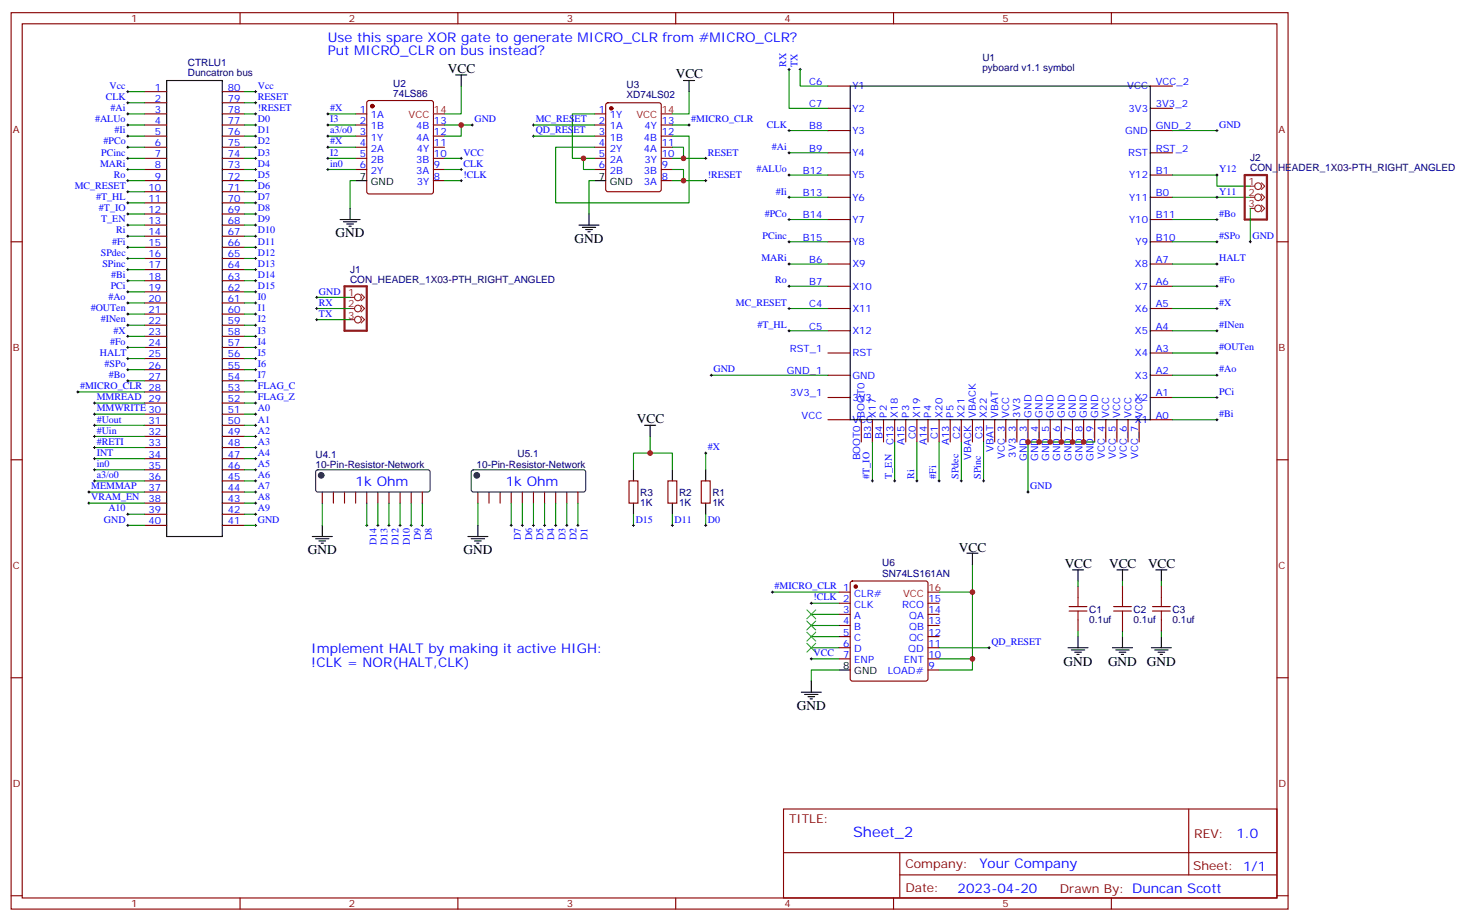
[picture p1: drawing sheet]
<svg xmlns="http://www.w3.org/2000/svg" width="468mm" height="292mm" viewBox="0 0 468 292" stroke-linecap="round" stroke-linejoin="round" font-family="sans-serif">
<g fill="none" stroke="#870000" stroke-width=".35">
<path d="M3.5 4h405.4v284.4h-405.4zM7.1 7.5h398.2v277.3h-398.2zM76.2 4v3.5M145.3 4v3.5M214.5 4v3.5M283.6 4v3.5M352.8 4v3.5M45.9 36.1h7M45.9 39.7h7M45.9 29.1h7M45.9 32.6h7M70.6 36.1h7"/>
<path d="M70.6 39.7h7M70.6 29.1h7M70.6 32.6h7M112.9 36.1h3.5M112.9 39.7h3.5M116.7 32.1l.4-.2h19.8l.5 .2 .2 .5v28.2l-.3 .5-.4 .2h-19.8l-.5-.2-.2-.5v-28.2zM137.6 39.7h3.5M188.7 36.1h3.6M188.7 39.7h3.6M192.5 32.8l.5-.2h16.2l.6 .4 .1 27.1-.5 .7h-16.4l-.7-.4v-27.1zM209.9 39.7h3.5M262.8 27.3h7.1"/>
<path d="M262.8 34.4h7.1M365.1 27.3h7.1M365.1 34.4h7.1M45.9 43.2h7M45.9 46.7h7M45.9 50.2h7M45.9 53.8h7M45.9 57.3h7M70.6 43.2h7M70.6 46.7h7M70.6 50.2h7M70.6 53.8h7"/>
<path d="M70.6 57.3h7M112.9 43.2h3.5M112.9 46.7h3.5M112.9 50.2h3.5M112.9 53.8h3.5M137.6 43.2h3.5M137.6 46.7h3.5M137.6 50.2h3.5M137.6 53.8h3.5M137.6 57.3h3.5M188.7 43.2h3.6M188.7 46.7h3.6"/>
<path d="M188.7 50.2h3.6M188.7 53.8h3.6M209.9 43.2h3.5M209.9 46.7h3.5M209.9 50.2h3.5M209.9 53.8h3.5M209.9 57.3h3.5M262.8 41.4h7.1M262.8 48.5h7.1M262.8 55.5h7.1M365.1 41.4h7.1M365.1 48.5h7.1"/>
<path d="M365.1 55.5h7.1M3.5 76.7h3.6M45.9 60.8h7M45.9 64.3h7M45.9 67.9h7M45.9 71.4h7M45.9 74.9h7M45.9 78.5h7M70.6 60.8h7M70.6 64.3h7M70.6 67.9h7M70.6 71.4h7"/>
<path d="M70.6 74.9h7M70.6 78.5h7M262.8 76.7h7.1M262.8 62.6h7.1M262.8 69.6h7.1M365.1 76.7h7.1M365.1 62.6h7.1M365.1 69.6h7.1M405.3 76.7h3.6M45.9 82h7M45.9 85.5h7M45.9 89h7"/>
<path d="M45.9 92.6h7M45.9 96.1h7M45.9 99.6h7M70.6 82h7M70.6 85.5h7M70.6 89h7M70.6 92.6h7M70.6 96.1h7M70.6 99.6h7M262.8 83.7h7.1M262.8 90.8h7.1M262.8 97.9h7.1"/>
<path d="M365.1 83.7h7.1M365.1 90.8h7.1M365.1 97.9h7.1M45.9 103.2h7M45.9 106.7h7M45.9 110.2h7M45.9 113.7h7M45.9 117.3h7M70.6 103.2h7M70.6 106.7h7M70.6 110.2h7M70.6 113.7h7"/>
<path d="M70.6 117.3h7M262.8 104.9h7.1M262.8 112h7.1M262.8 119h7.1M365.1 104.9h7.1M365.1 112h7.1M365.1 119h7.1M45.9 120.8h7M45.9 124.3h7M45.9 127.8h7M45.9 131.4h7M45.9 134.9h7"/>
<path d="M45.9 138.4h7M70.6 120.8h7M70.6 124.3h7M70.6 127.8h7M70.6 131.4h7M70.6 134.9h7M70.6 138.4h7M262.8 126.1h7.1M262.8 133.1h7.1M273.4 133.1v7.1M276.9 133.1v7.1M280.5 133.1v7.1"/>
<path d="M284 133.1v7.1M287.5 133.1v7.1M291 133.1v7.1M294.6 133.1v7.1M298.1 133.1v7.1M301.6 133.1v7.1M305.2 133.1v7.1M308.7 133.1v7.1M312.2 133.1v7.1M315.7 133.1v7.1M319.3 133.1v7.1M322.8 133.1v7.1"/>
<path d="M326.3 133.1v7.1M329.8 133.1v7.1M333.4 133.1v7.1M336.9 133.1v7.1M340.4 133.1v7.1M344 133.1v7.1M347.5 133.1v7.1M351 133.1v7.1M354.5 133.1v7.1M358.1 133.1v7.1M361.6 133.1v7.1M365.1 126.1h7.1"/>
<path d="M365.1 133.1h7.1M3.5 145.8h3.6M45.9 142h7M45.9 145.5h7M45.9 149h7M45.9 152.5h7M45.9 156.1h7M45.9 159.6h7M70.6 142h7M70.6 145.5h7M70.6 149h7M70.6 152.5h7"/>
<path d="M70.6 156.1h7M70.6 159.6h7M102.3 156.1v3.5M105.8 156.1v3.5M109.4 156.1v3.5M112.9 156.1v3.5M116.4 156.1v3.5M119.9 156.1v3.5M123.5 156.1v3.5M127 156.1v3.5M130.5 156.1v3.5M134.1 156.1v3.5"/>
<path d="M151.7 156.1v3.5M155.2 156.1v3.5M158.7 156.1v3.5M162.3 156.1v3.5M165.8 156.1v3.5M169.3 156.1v3.5M172.9 156.1v3.5M176.4 156.1v3.5M179.9 156.1v3.5M183.4 156.1v3.5M199.7 152.5h2.8v7.1h-2.8zM212 152.5h2.8v7.1h-2.8z"/>
<path d="M222.6 152.5h2.8v7.1h-2.8zM405.3 145.8h3.6M45.9 163.1h7M45.9 166.7h7M70.6 163.1h7M70.6 166.7h7M266.3 191.3h3.6M266.3 194.9h3.6M266.3 198.4h3.6M266.3 187.8h3.6M270.1 184.5l.5-.2h23.3l.5 .2 .2 .5v30.3l-.3 .5-.4 .2h-23.3l-.5-.2-.2-.5v-30.3zM294.6 191.3h3.5"/>
<path d="M294.6 194.9h3.5M294.6 198.4h3.5M342.2 186.1v3.5M342.2 196.6v3.6M356.3 186.1v3.5M356.3 196.6v3.6M368.7 186.1v3.5M368.7 196.6v3.6M3.5 215h3.6M266.3 201.9h3.6M266.3 205.5h3.6M266.3 209h3.6"/>
<path d="M294.6 201.9h3.5M294.6 205.5h3.5M294.6 209h3.5M294.6 212.5h3.5M405.3 215h3.6M248.7 256.6h156.6v28.2h-156.6zM377.3 256.6v20.9M248.7 270.5h156.5M285.6 277.5h119.6M285.6 270.5v14.1M3.5 284.1h3.6M76.2 284.8v3.6"/>
<path d="M145.3 284.8v3.6M214.5 284.8v3.6M283.6 284.8v3.6M352.8 284.8v3.6M405.3 284.1h3.6"/>
</g>
<g fill="none" stroke="#000" stroke-width=".35">
<path d="M52.9 25.5h17.7v144.7h-17.7zM144.6 23.8h3.6M146.4 23.8v3.5M217 25.5h3.5M218.7 25.5v3.6M269.9 27.3h95.2v105.8h-95.2zM112.9 57.3h3.5M188.7 57.3h3.6M107.9 69.6h6.4M109 70.3h4.2M110.1 71h2.1M110.8 71.8h.7"/>
<path d="M111.1 66.1v3.5M183.8 71.4h6.3M184.9 72.1h4.2M185.9 72.8h2.1M186.6 73.5h.7M187 67.9v3.5M204.6 134.9h3.5M206.4 134.9v3.5M201.1 149v3.5M201.1 159.6v3.5M213.4 149v3.5M213.4 159.6v3.5"/>
<path d="M224 149v3.5M224 159.6v3.5M99.1 170.2h6.4M100.2 170.9h4.2M101.2 171.6h2.2M102 172.3h.7M102.3 166.7v3.5M148.5 170.2h6.4M149.6 170.9h4.2M150.6 171.6h2.2M151.3 172.3h.7M151.7 166.7v3.5"/>
<path d="M306.9 175.5h3.5M308.7 175.5v3.5M340.4 180.8h3.6M342.2 180.8v3.5M354.5 180.8h3.6M356.3 180.8v3.5M366.9 180.8h3.5M368.7 180.8v3.5M254.4 219.6h6.3M257.5 216v3.6M266.3 212.5h3.6M339 205.5h6.4"/>
<path d="M340.1 206.2h4.2M341.1 206.9h2.2M341.8 207.6h.7M342.2 201.9v3.6M353.1 205.5h6.4M354.2 206.2h4.2M355.2 206.9h2.2M356 207.6h.7M356.3 201.9v3.6M365.5 205.5h6.3M366.5 206.2h4.3M367.6 206.9h2.1"/>
<path d="M368.3 207.6h.7M368.7 201.9v3.6M255.4 220.3h4.2M256.5 221h2.1M257.2 221.7h.7"/>
</g>
<g fill="none" stroke="#008700" stroke-width=".35">
<path d="M40.6 29.1h5.3M40.6 32.6h5.3M40.6 36.1h5.3M40.6 39.7h5.3M77.6 29.1h3.5M77.6 32.6h3.5M77.6 36.1h3.5M77.6 39.7h3.5M104.1 36.1h8.8M104.1 39.7h8.8M141.1 39.7h5.3M146.4 27.3v8.8h-5.3"/>
<path d="M149.9 39.7h-3.5v3.5h-5.3M169.3 39.7h19.4M188.7 36.1h-7v14.1h7M213.4 39.7h5.3M218.7 29.1v7h-5.3M250.5 22v12.4h12.3M254 22v5.3h8.8M40.6 43.2h5.3M40.6 46.7h5.3M40.6 50.2h5.3M40.6 53.8h5.3M40.6 57.3h5.3"/>
<path d="M77.6 43.2h3.5M77.6 46.7h3.5M77.6 50.2h3.5M77.6 53.8h3.5M77.6 57.3h3.5M104.1 43.2h8.8M104.1 46.7h8.8M104.1 50.2h8.8M104.1 53.8h8.8M112.9 57.3h-1.8v8.8M141.1 50.2h5.3M141.1 53.8h5.3"/>
<path d="M141.1 57.3h5.3M169.3 43.2h19.4M185.2 50.2v3.6h3.5M188.7 57.3h-1.7v10.6M213.4 43.2h5.3v21.1h-42.3v-17.6h12.3M213.4 46.7h3.6v3.5h-3.6M213.4 53.8h3.6v3.5h-3.6M217 50.2h7M217 57.3h7M250.5 41.4h12.3M250.5 48.5h12.3M250.5 55.5h12.3"/>
<path d="M372.2 55.5h14.1v3.6h10.6M372.2 41.4h14.1M40.6 60.8h5.3M40.6 64.3h5.3M40.6 67.9h5.3M40.6 71.4h5.3M40.6 74.9h5.3M40.6 78.5h5.3M77.6 60.8h3.5M77.6 64.3h3.5M77.6 67.9h3.5M77.6 71.4h3.5"/>
<path d="M77.6 74.9h3.5M77.6 78.5h3.5M250.5 62.6h12.3M250.5 69.6h12.3M250.5 76.7h12.3M372.2 62.6h24.7M372.2 69.6h14.1M372.2 76.7h14.1M396.9 66.1v10.6M40.6 82h5.3M40.6 85.5h5.3M40.6 89h5.3"/>
<path d="M40.6 92.6h5.3M40.6 96.1h5.3M40.6 99.6h5.3M77.6 82h3.5M77.6 85.5h3.5M77.6 89h3.5M77.6 92.6h3.5M77.6 96.1h3.5M77.6 99.6h3.5M100.5 94.3h10.6M100.5 97.9h10.6M250.5 97.9h12.3"/>
<path d="M250.5 83.7h12.3M250.5 90.8h12.3M372.2 97.9h14.1M372.2 83.7h14.1M372.2 90.8h14.1M40.6 103.2h5.3M40.6 106.7h5.3M40.6 110.2h5.3M40.6 113.7h5.3M40.6 117.3h5.3M77.6 103.2h3.5M77.6 106.7h3.5"/>
<path d="M77.6 110.2h3.5M77.6 113.7h3.5M77.6 117.3h3.5M100.5 101.4h10.6M225.8 119h37M250.5 104.9h12.3M372.2 119h14.1M372.2 104.9h14.1M372.2 112h14.1M24.7 124.3h21.2M30 127.8h15.9M30 131.4h15.9"/>
<path d="M30 134.9h15.9M30 138.4h15.9M40.6 120.8h5.3M77.6 120.8h3.5M77.6 124.3h3.5M77.6 127.8h3.5M77.6 131.4h3.5M77.6 134.9h3.5M77.6 138.4h3.5M206.4 138.4v5.3M372.2 133.1h14.1M372.2 126.1h14.1"/>
<path d="M28.2 156.1h17.7M28.2 159.6h17.7M30 142h15.9M30 145.5h15.9M30 149h15.9M30 152.5h15.9M77.6 142h3.5M77.6 145.5h3.5M77.6 149h3.5M77.6 152.5h3.5M77.6 156.1h3.5M77.6 159.6h3.5"/>
<path d="M102.3 159.6v7.1M116.4 159.6v7.1M119.9 159.6v7.1M123.5 159.6v7.1M127 159.6v7.1M130.5 159.6v7.1M134.1 159.6v7.1M151.7 159.6v7.1M162.3 159.6v7.1M165.8 159.6v7.1M169.3 159.6v7.1M172.9 159.6v7.1"/>
<path d="M176.4 159.6v7.1M179.9 159.6v7.1M183.4 159.6v7.1M201.1 149v-5.3h12.3v5.3M224 143.7v5.3M276.9 140.2v12.3M284 140.2v12.3M291 140.2v12.3M298.1 140.2v12.3M305.2 140.2v12.3M312.2 140.2v12.3M347.5 140.2h-21.2v15.9"/>
<path d="M40.6 163.1h5.3M40.6 166.7h5.3M77.6 163.1h3.5M77.6 166.7h3.5M201.1 163.1v3.6M213.4 163.1v3.6M224 163.1v3.6M308.7 179v30M245.2 187.8h21.1M257.5 191.3h8.8M257.5 194.9h8.8M257.5 198.4h8.8"/>
<path d="M298.1 187.8h10.6M342.2 184.3v1.8M356.3 184.3v1.8M368.7 184.3v1.8M257.5 201.9h8.8M257.5 205.5h8.8M257.5 209h8.8M266.3 212.5h-8.8v3.5M298.1 209h10.6v3.5h-10.6M298.1 205.5h15.9M342.2 200.2v1.7M356.3 200.2v1.7"/>
<path d="M368.7 200.2v1.7"/>
</g>
<g fill="none" stroke="#000" stroke-width=".32">
<path d="M40.2 29.1h.7M40.2 32.6h.7M40.2 36.1h.7M40.2 39.7h.7M40.6 28.7v.7M40.6 32.2v.7M40.6 35.8v.7M40.6 39.3v.7M80.8 29.1h.7M80.8 32.6h.7M80.8 36.1h.7M80.8 39.7h.7"/>
<path d="M81.1 28.7v.7M81.1 32.2v.7M81.1 35.8v.7M81.1 39.3v.7M103.7 36.1h.7M103.7 39.7h.7M104.1 35.8v.7M104.1 39.3v.7M149.6 39.7h.7M149.9 39.3v.7M169 39.7h.7M169.3 39.3v.7"/>
<path d="M218.4 39.7h.7M218.7 39.3v.7M250.1 22h.7M250.5 21.7v.7M253.6 22h.8M254 21.7v.7M40.2 43.2h.7M40.2 46.7h.7M40.2 50.2h.7M40.2 53.8h.7M40.2 57.3h.7M40.6 42.8v.7"/>
<path d="M40.6 46.4v.7M40.6 49.9v.7M40.6 53.4v.7M40.6 56.9v.7M80.8 43.2h.7M80.8 46.7h.7M80.8 50.2h.7M80.8 53.8h.7M80.8 57.3h.7M81.1 42.8v.7M81.1 46.4v.7M81.1 49.9v.7"/>
<path d="M81.1 53.4v.7M81.1 56.9v.7M103.7 43.2h.7M103.7 46.7h.7M103.7 50.2h.7M103.7 53.8h.7M104.1 42.8v.7M104.1 46.4v.7M104.1 49.9v.7M104.1 53.4v.7M146 50.2h.8M146 53.8h.8"/>
<path d="M146 57.3h.8M146.4 49.9v.7M146.4 53.4v.7M146.4 56.9v.7M169 43.2h.7M169.3 42.8v.7M223.7 50.2h.7M223.7 57.3h.7M224 49.9v.7M224 56.9v.7M250.1 41.4h.7M250.1 48.5h.7"/>
<path d="M250.1 55.5h.7M250.5 41.1v.7M250.5 48.1v.7M250.5 55.2v.7M385.9 41.4h.7M385.9 55.5h.7M386.3 41.1v.7M386.3 55.2v.7M40.2 60.8h.7M40.2 64.3h.7M40.2 67.9h.7M40.2 71.4h.7"/>
<path d="M40.2 74.9h.7M40.2 78.5h.7M40.6 60.5v.7M40.6 64v.7M40.6 67.5v.7M40.6 71v.8M40.6 74.6v.7M40.6 78.1v.7M80.8 60.8h.7M80.8 64.3h.7M80.8 67.9h.7M80.8 71.4h.7"/>
<path d="M80.8 74.9h.7M80.8 78.5h.7M81.1 60.5v.7M81.1 64v.7M81.1 67.5v.7M81.1 71v.8M81.1 74.6v.7M81.1 78.1v.7M250.1 62.6h.7M250.1 69.6h.7M250.1 76.7h.7M250.5 62.2v.7"/>
<path d="M250.5 69.3v.7M250.5 76.3v.7M385.9 62.6h.7M385.9 69.6h.7M385.9 76.7h.7M386.3 62.2v.7M386.3 69.3v.7M386.3 76.3v.7M396.5 76.7h.7M396.9 76.3v.7M40.2 82h.7M40.2 85.5h.7"/>
<path d="M40.2 89h.7M40.2 92.6h.7M40.2 96.1h.7M40.2 99.6h.7M40.6 81.6v.7M40.6 85.2v.7M40.6 88.7v.7M40.6 92.2v.7M40.6 95.7v.7M40.6 99.3v.7M80.8 82h.7M80.8 85.5h.7"/>
<path d="M80.8 89h.7M80.8 92.6h.7M80.8 96.1h.7M80.8 99.6h.7M81.1 81.6v.7M81.1 85.2v.7M81.1 88.7v.7M81.1 92.2v.7M81.1 95.7v.7M81.1 99.3v.7M100.2 94.3h.7M100.2 97.9h.7"/>
<path d="M100.5 94v.7M100.5 97.5v.7M250.1 97.9h.7M250.1 83.7h.7M250.1 90.8h.7M250.5 83.4v.7M250.5 90.5v.7M250.5 97.5v.7M385.9 97.9h.7M385.9 83.7h.7M385.9 90.8h.7M386.3 83.4v.7"/>
<path d="M386.3 90.5v.7M386.3 97.5v.7M40.2 103.2h.7M40.2 106.7h.7M40.2 110.2h.7M40.2 113.7h.7M40.2 117.3h.7M40.6 102.8v.7M40.6 106.3v.7M40.6 109.9v.7M40.6 113.4v.7M40.6 116.9v.7"/>
<path d="M80.8 103.2h.7M80.8 106.7h.7M80.8 110.2h.7M80.8 113.7h.7M80.8 117.3h.7M81.1 102.8v.7M81.1 106.3v.7M81.1 109.9v.7M81.1 113.4v.7M81.1 116.9v.7M100.2 101.4h.7M100.5 101v.7"/>
<path d="M225.4 119h.7M225.8 118.7v.7M250.1 104.9h.7M250.5 104.6v.7M385.9 119h.7M385.9 104.9h.7M385.9 112h.7M386.3 104.6v.7M386.3 111.6v.7M386.3 118.7v.7M24.3 124.3h.7M24.7 124v.7"/>
<path d="M29.6 127.8h.7M29.6 131.4h.7M29.6 134.9h.7M29.6 138.4h.7M30 127.5v.7M30 131v.7M30 134.5v.8M30 138.1v.7M40.2 120.8h.7M40.6 120.4v.7M80.8 120.8h.7M80.8 124.3h.7"/>
<path d="M80.8 127.8h.7M80.8 131.4h.7M80.8 134.9h.7M80.8 138.4h.7M81.1 120.4v.7M81.1 124v.7M81.1 127.5v.7M81.1 131v.7M81.1 134.5v.8M81.1 138.1v.7M385.9 133.1h.7M385.9 126.1h.7"/>
<path d="M386.3 125.7v.7M386.3 132.8v.7M27.9 156.1h.7M27.9 159.6h.7M28.2 155.7v.7M28.2 159.2v.7M29.6 142h.7M29.6 145.5h.7M29.6 149h.7M29.6 152.5h.7M30 141.6v.7M30 145.1v.7"/>
<path d="M30 148.7v.7M30 152.2v.7M80.8 142h.7M80.8 145.5h.7M80.8 149h.7M80.8 152.5h.7M80.8 156.1h.7M80.8 159.6h.7M81.1 141.6v.7M81.1 145.1v.7M81.1 148.7v.7M81.1 152.2v.7"/>
<path d="M81.1 155.7v.7M81.1 159.2v.7M223.7 143.7h.7M224 143.4v.7M276.6 152.5h.7M276.9 152.2v.7M283.6 152.5h.7M284 152.2v.7M290.7 152.5h.7M291 152.2v.7M297.7 152.5h.7M298.1 152.2v.7"/>
<path d="M304.8 152.5h.7M305.2 152.2v.7M311.9 152.5h.7M312.2 152.2v.7M326 156.1h.7M326.3 155.7v.7M40.2 163.1h.7M40.2 166.7h.7M40.6 162.8v.7M40.6 166.3v.7M80.8 163.1h.7M80.8 166.7h.7"/>
<path d="M81.1 162.8v.7M81.1 166.3v.7M116.1 166.7h.7M116.4 166.3v.7M119.6 166.7h.7M119.9 166.3v.7M123.1 166.7h.7M123.5 166.3v.7M126.6 166.7h.8M127 166.3v.7M130.2 166.7h.7M130.5 166.3v.7"/>
<path d="M133.7 166.7h.7M134.1 166.3v.7M161.9 166.7h.7M162.3 166.3v.7M165.5 166.7h.7M165.8 166.3v.7M169 166.7h.7M169.3 166.3v.7M172.5 166.7h.7M172.9 166.3v.7M176 166.7h.7M176.4 166.3v.7"/>
<path d="M179.6 166.7h.7M179.9 166.3v.7M183.1 166.7h.7M183.4 166.3v.7M200.7 166.7h.7M201.1 166.3v.7M213.1 166.7h.7M213.4 166.3v.7M223.7 166.7h.7M224 166.3v.7M244.8 187.8h.7M245.2 187.5v.7"/>
<path d="M257.2 191.3h.7M257.5 191v.7M257.2 209h.7M257.5 208.6v.7M313.6 205.5h.7M314 205.1v.7"/>
</g>
<g fill="#870000" stroke="#870000" stroke-width=".35">
<circle cx="118.2" cy="33.7" r=".53"/>
<circle cx="194" cy="34.4" r=".53"/>
<circle cx="271.6" cy="186.1" r=".53"/>
</g>
<path d="M137.6 36.1h3.5M209.9 36.1h3.5M294.6 187.8h3.5" fill="none" stroke="#f00" stroke-width=".35"/>
<path d="M395.1 55.5h7.1v14.1h-7.1zM109.4 90.8h7v14.1h-7z" fill="none" stroke="#8c2424" stroke-width=".71"/>
<g fill="none" stroke="#8c2424" stroke-width=".35">
<path d="M396.9 59.1h1.4M400.4 58l1.1 1.1-1.1 1M396.9 62.6h1.4M396.9 66.1h1.4M400.4 61.5l1.1 1.1-1.1 1M400.4 65.1l1.1 1-1.1 1.1M111.1 94.3h1.4M111.1 97.9h1.4M114.7 93.3l1 1-1 1.1M114.7 96.8l1 1.1-1 1M111.1 101.4h1.4M114.7 100.3l1 1.1-1 1"/>
<circle cx="399.3" cy="59.1" r="1.06"/>
<circle cx="399.3" cy="62.6" r="1.06"/>
<circle cx="399.3" cy="66.1" r="1.06"/>
<circle cx="113.6" cy="97.9" r="1.06"/>
<circle cx="113.6" cy="94.3" r="1.06"/>
<circle cx="113.6" cy="101.4" r="1.06"/>
</g>
<path d="M100.4 149.2l.5-.2h34.9l.5 .2 .2 .5v5.7l-.2 .5-.5 .2h-34.9l-.5-.3-.2-.4v-5.7zM149.8 149.2l.5-.2h34.9l.5 .2 .2 .5v5.7l-.2 .5-.5 .2h-34.9l-.5-.3-.2-.4v-5.7z" fill="none" stroke="#333" stroke-width=".35"/>
<g fill="#333" stroke="#333" stroke-width=".35">
<circle cx="151.3" cy="150.8" r=".88"/>
<circle cx="102" cy="150.8" r=".88"/>
</g>
<path d="M256.1 197l2.8 2.8M256.1 193.5l2.8 2.8M258.9 197l-2.8 2.8M258.9 193.5l-2.8 2.8M256.1 204l2.8 2.9M256.1 200.5l2.8 2.8M258.9 204l-2.8 2.9M258.9 200.5l-2.8 2.8" fill="none" stroke="#3c3" stroke-width=".35"/>
<path d="M339.4 193.8h5.6M339.4 192.4h5.6M342.2 189.6v2.8M342.2 193.8v2.8M353.5 193.8h5.6M353.5 192.4h5.6M356.3 189.6v2.8M356.3 193.8v2.8M365.8 193.8h5.7M365.8 192.4h5.7M368.7 189.6v2.8M368.7 193.8v2.8" fill="none" stroke="#a10000" stroke-width=".35"/>
<g fill="#c00">
<circle cx="185.2" cy="50.2" r=".88"/>
<circle cx="217" cy="50.2" r=".88"/>
<circle cx="217" cy="57.3" r=".88"/>
<circle cx="206.4" cy="143.7" r=".88"/>
<circle cx="308.7" cy="209" r=".88"/>
<circle cx="308.7" cy="187.8" r=".88"/>
<circle cx="146.4" cy="39.7" r=".88"/>
<circle cx="326.3" cy="140.2" r=".88"/>
<circle cx="329.8" cy="140.2" r=".88"/>
<circle cx="333.4" cy="140.2" r=".88"/>
<circle cx="336.9" cy="140.2" r=".88"/>
<circle cx="340.4" cy="140.2" r=".88"/>
<circle cx="344" cy="140.2" r=".88"/>
</g>
<text font-size="4.6" fill="#00f" x="270.8" y="265.6">Sheet_2</text>
<g font-size="4.2" fill="#00f">
<text x="104.1" y="13.2">Use this spare XOR gate to generate MICRO_CLR from #MICRO_CLR?</text>
<text x="104.1" y="17.4">Put MICRO_CLR on bus instead?</text>
<text x="112.9" y="154.3">1k Ohm</text>
<text x="160.5" y="154.3">1k Ohm</text>
<text x="98.8" y="207.2">Implement HALT by making it active HIGH:</text>
<text x="98.8" y="211.5">!CLK = NOR(HALT,CLK)</text>
<text x="392.5" y="265.9">1.0</text>
<text x="310.9" y="275.4">Your Company</text>
<text x="304" y="283.2">2023-04-20</text>
</g>
<g font-size="4.2">
<text x="142.2" y="23.1">VCC</text>
<text x="214.5" y="24.8">VCC</text>
<text x="106.5" y="75.3">GND</text>
<text x="182.4" y="77">GND</text>
<text x="202.1" y="134.2">VCC</text>
<text x="97.7" y="175.8">GND</text>
<text x="147.1" y="175.8">GND</text>
<text x="304.4" y="175.1">VCC</text>
<text x="338" y="180.1">VCC</text>
<text x="352.1" y="180.1">VCC</text>
<text x="364.4" y="180.1">VCC</text>
<text x="337.6" y="211.1">GND</text>
<text x="351.7" y="211.1">GND</text>
<text x="364.1" y="211.1">GND</text>
<text x="252.9" y="225.2">GND</text>
</g>
<g font-size="3.9" fill="#800">
<text x="250.5" y="261.2">TITLE:</text>
<text x="379.1" y="265.9">REV:</text>
<text x="287.4" y="275.4">Company:</text>
<text x="378.7" y="276">Sheet: 1/1</text>
<text x="287.4" y="283.1">Date:</text>
<text x="336.4" y="283.2">Drawn By: Duncan Scott</text>
</g>
<g font-size="3.2" fill="#800">
<text x="41.6" y="7">1</text>
<text x="110.8" y="7">2</text>
<text x="179.9" y="7">3</text>
<text x="249.1" y="7">4</text>
<text x="318.2" y="7">5</text>
<text x="4.1" y="42.1">A</text>
<text x="405.9" y="42.1">A</text>
<text x="4.1" y="111.3">B</text>
<text x="405.9" y="111.3">B</text>
<text x="4.1" y="180.4">C</text>
<text x="405.9" y="180.4">C</text>
<text x="4.1" y="249.6">D</text>
<text x="405.9" y="249.6">D</text>
<text x="41.6" y="287.8">1</text>
<text x="110.8" y="287.8">2</text>
<text x="179.9" y="287.8">3</text>
<text x="249.1" y="287.8">4</text>
<text x="318.2" y="287.8">5</text>
</g>
<g font-size="3.2" fill="#000080">
<text x="59.6" y="20.8">CTRLU1</text>
<text x="311.9" y="22.6">pyboard v1.1 symbol</text>
<text x="311.9" y="19.4">U1</text>
<text x="59.6" y="24.2">Duncatron bus</text>
<text x="124.8" y="27.5">U2</text>
<text x="198.9" y="27.9">U3</text>
<text x="124.8" y="30.8">74LS86</text>
<text x="198.9" y="31.2">XD74LS02</text>
<text x="396.9" y="51.2">J2</text>
<text x="396.9" y="54.4">CON_HEADER_1X03-PTH_RIGHT_ANGLED</text>
<text x="111.1" y="89.6">CON_HEADER_1X03-PTH_RIGHT_ANGLED</text>
<text x="111.1" y="86.5">J1</text>
<text x="100.2" y="148.4">10-Pin-Resistor-Network</text>
<text x="100.2" y="145.3">U4.1</text>
<text x="151.3" y="148.4">10-Pin-Resistor-Network</text>
<text x="164.3" y="144.9">U5.1</text>
<text x="203.2" y="160.4">1K</text>
<text x="203.2" y="157.2">R3</text>
<text x="215.5" y="160.4">1K</text>
<text x="215.5" y="157.2">R2</text>
<text x="226.1" y="160.4">1K</text>
<text x="226.1" y="157.2">R1</text>
<text x="280.1" y="179.6">U6</text>
<text x="280.1" y="182.9">SN74LS161AN</text>
<text x="345.7" y="197.5">0.1uf</text>
<text x="345.7" y="194.3">C1</text>
<text x="359.8" y="197.5">0.1uf</text>
<text x="359.8" y="194.3">C2</text>
<text x="372.2" y="197.5">0.1uf</text>
<text x="372.2" y="194.3">C3</text>
</g>
<g font-size="3.2" fill="#00f">
<text x="249.6" y="21.3" transform="rotate(-90 249.6 21.3)">RX</text>
<text x="253.1" y="21.3" transform="rotate(-90 253.1 21.3)">TX</text>
<text x="34.8" y="28.2">Vcc</text>
<text x="49.1" y="28.7">1</text>
<text x="72.3" y="28.7">80</text>
<text x="81.8" y="28.2">Vcc</text>
<text x="256.8" y="27">C6</text>
<text x="270.6" y="28.4">Y1</text>
<text x="357.8" y="28.4">VCC</text>
<text x="366.9" y="27">VCC_2</text>
<text x="33.5" y="31.7">CLK</text>
<text x="35.1" y="35.2">#Ai</text>
<text x="49.1" y="32.2">2</text>
<text x="49.1" y="35.8">3</text>
<text x="72.3" y="35.8">78</text>
<text x="72.3" y="32.2">79</text>
<text x="81.8" y="31.7">RESET</text>
<text x="81.8" y="35.2">!RESET</text>
<text x="104.8" y="35.2">#X</text>
<text x="114.2" y="35.8">1</text>
<text x="190.1" y="35.8">1</text>
<text x="256.8" y="34">C7</text>
<text x="270.6" y="35.4">Y2</text>
<text x="358.2" y="35.4">3V3</text>
<text x="366.9" y="34">3V3_2</text>
<text x="30.2" y="38.8">#ALUo</text>
<text x="49.1" y="39.3">4</text>
<text x="72.3" y="39.3">77</text>
<text x="81.8" y="38.8">D0</text>
<text x="104.8" y="38.8">I3</text>
<text x="114.2" y="39.3">2</text>
<text x="117.7" y="37.5">1A</text>
<text x="117.7" y="41.1">1B</text>
<text x="132.1" y="41.1">4B</text>
<text x="137.8" y="39.3">13</text>
<text x="150.6" y="38.8">GND</text>
<text x="170" y="38.8">MC_RESET</text>
<text x="190.1" y="39.3">2</text>
<text x="193.6" y="37.5">1Y</text>
<text x="193.6" y="41.1">1A</text>
<text x="204.6" y="41.1">4Y</text>
<text x="210.1" y="39.3">13</text>
<text x="219.4" y="38.8">#MICRO_CLR</text>
<text x="243.4" y="40.5">CLK</text>
<text x="256.9" y="41.1">B8</text>
<text x="366.9" y="41.1">GND_2</text>
<text x="387" y="40.5">GND</text>
<text x="32.8" y="45.8">#PCo</text>
<text x="36.3" y="42.3">#Ii</text>
<text x="49.1" y="42.8">5</text>
<text x="49.1" y="46.4">6</text>
<text x="72.3" y="46.4">75</text>
<text x="72.3" y="42.8">76</text>
<text x="81.8" y="42.3">D1</text>
<text x="81.8" y="45.8">D2</text>
<text x="104.8" y="42.3">a3/o0</text>
<text x="104.8" y="45.8">#X</text>
<text x="114.2" y="42.8">3</text>
<text x="114.2" y="46.4">4</text>
<text x="117.7" y="44.6">1Y</text>
<text x="132.1" y="44.6">4A</text>
<text x="137.8" y="46.4">11</text>
<text x="137.8" y="42.8">12</text>
<text x="170" y="42.3">QD_RESET</text>
<text x="190.1" y="42.8">3</text>
<text x="190.1" y="46.4">4</text>
<text x="193.6" y="44.6">1B</text>
<text x="204.4" y="44.6">4B</text>
<text x="210.1" y="46.4">11</text>
<text x="210.1" y="42.8">12</text>
<text x="245" y="47.6">#Ai</text>
<text x="270.6" y="42.5">Y3</text>
<text x="357.1" y="42.5">GND</text>
<text x="31.8" y="52.9">MARi</text>
<text x="32.1" y="49.4">PCinc</text>
<text x="49.1" y="49.9">7</text>
<text x="49.1" y="53.4">8</text>
<text x="72.3" y="53.4">73</text>
<text x="72.3" y="49.9">74</text>
<text x="81.8" y="49.4">D3</text>
<text x="81.8" y="52.9">D4</text>
<text x="104.8" y="49.4">I2</text>
<text x="104.8" y="52.9">in0</text>
<text x="114.2" y="49.9">5</text>
<text x="114.2" y="53.4">6</text>
<text x="117.7" y="48.1">2A</text>
<text x="117.7" y="51.6">2B</text>
<text x="132.1" y="51.6">3B</text>
<text x="132.3" y="48.1">4Y</text>
<text x="137.8" y="53.4">9</text>
<text x="137.8" y="49.9">10</text>
<text x="147.1" y="49.4">VCC</text>
<text x="147.1" y="52.9">CLK</text>
<text x="190.1" y="49.9">5</text>
<text x="190.1" y="53.4">6</text>
<text x="193.6" y="48.1">2Y</text>
<text x="193.6" y="51.6">2A</text>
<text x="204.4" y="48.1">4A</text>
<text x="204.6" y="51.6">3Y</text>
<text x="210.1" y="53.4">9</text>
<text x="210.1" y="49.9">10</text>
<text x="224.7" y="49.4">RESET</text>
<text x="256.9" y="48.1">B9</text>
<text x="270.6" y="49.5">Y4</text>
<text x="358.1" y="49.5">RST</text>
<text x="366.9" y="48.1">RST_2</text>
<text x="23.7" y="59.9">MC_RESET</text>
<text x="36.2" y="56.4">Ro</text>
<text x="49.1" y="56.9">9</text>
<text x="72.3" y="56.9">72</text>
<text x="81.8" y="56.4">D5</text>
<text x="81.8" y="59.9">D6</text>
<text x="117.7" y="55.2">2Y</text>
<text x="132.1" y="55.2">3A</text>
<text x="132.3" y="58.7">3Y</text>
<text x="137.8" y="56.9">8</text>
<text x="147.1" y="56.4">!CLK</text>
<text x="193.6" y="55.2">2B</text>
<text x="204.4" y="55.2">3B</text>
<text x="204.4" y="58.7">3A</text>
<text x="210.1" y="56.9">8</text>
<text x="224.7" y="56.4">!RESET</text>
<text x="240.1" y="54.6">#ALUo</text>
<text x="254.8" y="55.2">B12</text>
<text x="270.6" y="56.6">Y5</text>
<text x="358.4" y="56.6">Y12</text>
<text x="366.9" y="55.2">B1</text>
<text x="387" y="54.6">Y12</text>
<text x="30.5" y="63.5">#T_HL</text>
<text x="47.1" y="60.5">10</text>
<text x="47.1" y="64">11</text>
<text x="72.3" y="64">70</text>
<text x="72.3" y="60.5">71</text>
<text x="81.8" y="63.5">D7</text>
<text x="246.2" y="61.7">#Ii</text>
<text x="254.8" y="62.2">B13</text>
<text x="270.6" y="63.6">Y6</text>
<text x="358.4" y="63.6">Y11</text>
<text x="366.9" y="62.2">B0</text>
<text x="387" y="61.7">Y11</text>
<text x="31.4" y="67">#T_IO</text>
<text x="32.1" y="70.5">T_EN</text>
<text x="47.1" y="67.5">12</text>
<text x="47.1" y="71">13</text>
<text x="72.3" y="71">68</text>
<text x="72.3" y="67.5">69</text>
<text x="81.8" y="67">D8</text>
<text x="81.8" y="70.5">D9</text>
<text x="242.7" y="68.8">#PCo</text>
<text x="254.8" y="69.3">B14</text>
<text x="270.6" y="70.7">Y7</text>
<text x="358.4" y="70.7">Y10</text>
<text x="366.9" y="69.3">B11</text>
<text x="387" y="68.8">#Bo</text>
<text x="35.6" y="77.6">#Fi</text>
<text x="36.9" y="74">Ri</text>
<text x="47.1" y="74.6">14</text>
<text x="72.3" y="74.6">67</text>
<text x="81.8" y="74">D10</text>
<text x="81.8" y="77.6">D11</text>
<text x="242.1" y="75.8">PCinc</text>
<text x="254.8" y="76.3">B15</text>
<text x="270.6" y="77.8">Y8</text>
<text x="360.5" y="77.8">Y9</text>
<text x="366.9" y="76.3">B10</text>
<text x="387" y="75.8">#SPo</text>
<text x="397.6" y="75.8">GND</text>
<text x="32" y="81.1">SPdec</text>
<text x="47.1" y="78.1">15</text>
<text x="47.1" y="81.6">16</text>
<text x="72.3" y="81.6">65</text>
<text x="72.3" y="78.1">66</text>
<text x="81.8" y="81.1">D12</text>
<text x="241.7" y="82.9">MARi</text>
<text x="256.9" y="83.4">B6</text>
<text x="366.9" y="83.4">A7</text>
<text x="387" y="82.9">HALT</text>
<text x="32.5" y="84.6">SPinc</text>
<text x="35.3" y="88.2">#Bi</text>
<text x="47.1" y="85.2">17</text>
<text x="47.1" y="88.7">18</text>
<text x="72.3" y="88.7">63</text>
<text x="72.3" y="85.2">64</text>
<text x="81.8" y="84.6">D13</text>
<text x="81.8" y="88.2">D14</text>
<text x="246.1" y="89.9">Ro</text>
<text x="270.6" y="84.8">X9</text>
<text x="360.2" y="84.8">X8</text>
<text x="387" y="89.9">#Fo</text>
<text x="34.4" y="95.2">#Ao</text>
<text x="35.1" y="91.7">PCi</text>
<text x="47.1" y="92.2">19</text>
<text x="47.1" y="95.7">20</text>
<text x="72.3" y="95.7">61</text>
<text x="72.3" y="92.2">62</text>
<text x="81.8" y="91.7">D15</text>
<text x="81.8" y="95.2">I0</text>
<text x="101.2" y="93.5">GND</text>
<text x="256.9" y="90.5">B7</text>
<text x="270.6" y="91.9">X10</text>
<text x="360.2" y="91.9">X7</text>
<text x="366.9" y="90.5">A6</text>
<text x="28.8" y="98.7">#OUTen</text>
<text x="47.1" y="99.3">21</text>
<text x="72.3" y="99.3">60</text>
<text x="81.8" y="98.7">I1</text>
<text x="101.2" y="97">RX</text>
<text x="101.2" y="100.5">TX</text>
<text x="233.6" y="97">MC_RESET</text>
<text x="256.8" y="97.5">C4</text>
<text x="270.6" y="98.9">X11</text>
<text x="360.2" y="98.9">X6</text>
<text x="366.9" y="97.5">A5</text>
<text x="387" y="97">#X</text>
<text x="32" y="102.3">#INen</text>
<text x="36" y="105.8">#X</text>
<text x="47.1" y="102.8">22</text>
<text x="47.1" y="106.3">23</text>
<text x="72.3" y="106.3">58</text>
<text x="72.3" y="102.8">59</text>
<text x="81.8" y="102.3">I2</text>
<text x="81.8" y="105.8">I3</text>
<text x="240.4" y="104">#T_HL</text>
<text x="256.8" y="104.6">C5</text>
<text x="270.6" y="106">X12</text>
<text x="360.2" y="106">X5</text>
<text x="366.9" y="104.6">A4</text>
<text x="387" y="104">#INen</text>
<text x="31.7" y="112.9">HALT</text>
<text x="34.9" y="109.3">#Fo</text>
<text x="47.1" y="109.9">24</text>
<text x="47.1" y="113.4">25</text>
<text x="72.3" y="113.4">56</text>
<text x="72.3" y="109.9">57</text>
<text x="81.8" y="109.3">I4</text>
<text x="81.8" y="112.9">I5</text>
<text x="250.7" y="111.6">RST_1</text>
<text x="270.6" y="113">RST</text>
<text x="360.2" y="113">X4</text>
<text x="366.9" y="111.6">A3</text>
<text x="387" y="111.1">#OUTen</text>
<text x="33.2" y="116.4">#SPo</text>
<text x="34.6" y="119.9">#Bo</text>
<text x="47.1" y="116.9">26</text>
<text x="72.3" y="116.9">55</text>
<text x="81.8" y="116.4">I6</text>
<text x="81.8" y="119.9">I7</text>
<text x="226.5" y="118.1">GND</text>
<text x="249.7" y="118.7">GND_1</text>
<text x="366.9" y="118.7">A2</text>
<text x="387" y="118.1">#Ao</text>
<text x="25.4" y="123.4">#MICRO_CLR 28</text>
<text x="47.1" y="120.4">27</text>
<text x="72.3" y="124">53</text>
<text x="72.3" y="120.4">54</text>
<text x="81.8" y="123.4">FLAG_C</text>
<text x="250.8" y="125.7">3V3_1</text>
<text x="270.6" y="120.1">GND</text>
<text x="360.2" y="120.1">X3</text>
<text x="366.9" y="125.7">A1</text>
<text x="387" y="125.2">PCi</text>
<text x="30.7" y="130.5">MMWRITE 30</text>
<text x="30.7" y="127">MMREAD 29</text>
<text x="72.3" y="131">51</text>
<text x="72.3" y="127.5">52</text>
<text x="81.8" y="127">FLAG_Z</text>
<text x="81.8" y="130.5">A0</text>
<text x="270.6" y="127.1">3V3</text>
<text x="360.2" y="127.1">X2</text>
<text x="30.7" y="137.5">#Uin</text>
<text x="30.7" y="134">#Uout</text>
<text x="47.1" y="134.5">31</text>
<text x="72.3" y="134.5">50</text>
<text x="81.8" y="134">A1</text>
<text x="81.8" y="137.5">A2</text>
<text x="254.5" y="132.8">VCC</text>
<text x="270.6" y="134.2">VCC</text>
<text x="274.5" y="132.4" transform="rotate(-90 274.5 132.4)">BOOT0</text>
<text x="278" y="132.4" transform="rotate(-90 278 132.4)">X17</text>
<text x="281.5" y="132.4" transform="rotate(-90 281.5 132.4)">P2</text>
<text x="285" y="132.4" transform="rotate(-90 285 132.4)">X18</text>
<text x="288.6" y="132.4" transform="rotate(-90 288.6 132.4)">P3</text>
<text x="292.1" y="132.4" transform="rotate(-90 292.1 132.4)">X19</text>
<text x="295.6" y="132.4" transform="rotate(-90 295.6 132.4)">P4</text>
<text x="299.2" y="132.4" transform="rotate(-90 299.2 132.4)">X20</text>
<text x="302.7" y="132.4" transform="rotate(-90 302.7 132.4)">P5</text>
<text x="306.2" y="132.4" transform="rotate(-90 306.2 132.4)">X21</text>
<text x="309.7" y="132.4" transform="rotate(-90 309.7 132.4)">VBACK</text>
<text x="313.3" y="132.4" transform="rotate(-90 313.3 132.4)">X22</text>
<text x="316.8" y="132.4" transform="rotate(-90 316.8 132.4)">VBAT</text>
<text x="320.3" y="132.4" transform="rotate(-90 320.3 132.4)">VCC</text>
<text x="323.8" y="132.4" transform="rotate(-90 323.8 132.4)">3V3</text>
<text x="327.4" y="132.4" transform="rotate(-90 327.4 132.4)">GND</text>
<text x="330.9" y="132.4" transform="rotate(-90 330.9 132.4)">GND</text>
<text x="334.4" y="132.4" transform="rotate(-90 334.4 132.4)">GND</text>
<text x="338" y="132.4" transform="rotate(-90 338 132.4)">GND</text>
<text x="341.5" y="132.4" transform="rotate(-90 341.5 132.4)">GND</text>
<text x="345" y="132.4" transform="rotate(-90 345 132.4)">GND</text>
<text x="348.5" y="132.4" transform="rotate(-90 348.5 132.4)">GND</text>
<text x="352.1" y="132.4" transform="rotate(-90 352.1 132.4)">VCC</text>
<text x="355.6" y="132.4" transform="rotate(-90 355.6 132.4)">VCC</text>
<text x="359.1" y="132.4" transform="rotate(-90 359.1 132.4)">VCC</text>
<text x="360.2" y="134.2">X1</text>
<text x="362.7" y="132.4" transform="rotate(-90 362.7 132.4)">VCC</text>
<text x="366.9" y="132.8">A0</text>
<text x="387" y="132.3">#Bi</text>
<text x="30.7" y="141.1">#RETI</text>
<text x="47.1" y="138.1">32</text>
<text x="47.1" y="141.6">33</text>
<text x="72.3" y="141.6">48</text>
<text x="72.3" y="138.1">49</text>
<text x="81.8" y="141.1">A3</text>
<text x="224.7" y="142.8">#X</text>
<text x="276.6" y="139.1" transform="rotate(-90 276.6 139.1)">B3</text>
<text x="280.1" y="139.1" transform="rotate(-90 280.1 139.1)">B4</text>
<text x="283.6" y="141.1" transform="rotate(-90 283.6 141.1)">C13</text>
<text x="287.2" y="141.1" transform="rotate(-90 287.2 141.1)">A15</text>
<text x="290.7" y="139.1" transform="rotate(-90 290.7 139.1)">C0</text>
<text x="294.2" y="141.1" transform="rotate(-90 294.2 141.1)">A14</text>
<text x="297.7" y="139.1" transform="rotate(-90 297.7 139.1)">C1</text>
<text x="301.3" y="141.1" transform="rotate(-90 301.3 141.1)">A13</text>
<text x="304.8" y="139.1" transform="rotate(-90 304.8 139.1)">C2</text>
<text x="311.9" y="139.1" transform="rotate(-90 311.9 139.1)">C3</text>
<text x="315.4" y="143.4" transform="rotate(-90 315.4 143.4)">VBAT</text>
<text x="30.7" y="148.1">in0</text>
<text x="30.7" y="144.6">INT</text>
<text x="47.1" y="145.1">34</text>
<text x="47.1" y="148.7">35</text>
<text x="72.3" y="148.7">46</text>
<text x="72.3" y="145.1">47</text>
<text x="81.8" y="144.6">A4</text>
<text x="81.8" y="148.1">A5</text>
<text x="273" y="146" transform="rotate(-90 273 146)">BOOT0</text>
<text x="308.3" y="145.8" transform="rotate(-90 308.3 145.8)">VBACK</text>
<text x="318.9" y="145.5" transform="rotate(-90 318.9 145.5)">VCC_3</text>
<text x="322.4" y="145.1" transform="rotate(-90 322.4 145.1)">3V3_3</text>
<text x="326" y="146.2" transform="rotate(-90 326 146.2)">GND_3</text>
<text x="329.5" y="146.2" transform="rotate(-90 329.5 146.2)">GND_4</text>
<text x="333" y="146.2" transform="rotate(-90 333 146.2)">GND_5</text>
<text x="336.5" y="146.2" transform="rotate(-90 336.5 146.2)">GND_6</text>
<text x="340.1" y="146.2" transform="rotate(-90 340.1 146.2)">GND_7</text>
<text x="343.6" y="146.2" transform="rotate(-90 343.6 146.2)">GND_8</text>
<text x="347.1" y="146.2" transform="rotate(-90 347.1 146.2)">GND_9</text>
<text x="350.7" y="145.5" transform="rotate(-90 350.7 145.5)">VCC_4</text>
<text x="354.2" y="145.5" transform="rotate(-90 354.2 145.5)">VCC_5</text>
<text x="357.7" y="145.5" transform="rotate(-90 357.7 145.5)">VCC_6</text>
<text x="361.2" y="145.5" transform="rotate(-90 361.2 145.5)">VCC_7</text>
<text x="28.9" y="155.2">MEMMAP</text>
<text x="30.7" y="151.7">a3/o0</text>
<text x="47.1" y="152.2">36</text>
<text x="47.1" y="155.7">37</text>
<text x="72.3" y="155.7">44</text>
<text x="72.3" y="152.2">45</text>
<text x="81.8" y="151.7">A6</text>
<text x="81.8" y="155.2">A7</text>
<text x="276" y="151.8" transform="rotate(-90 276 151.8)">#T_IO</text>
<text x="283.1" y="151.8" transform="rotate(-90 283.1 151.8)">T_EN</text>
<text x="290.2" y="151.8" transform="rotate(-90 290.2 151.8)">Ri</text>
<text x="297.2" y="151.8" transform="rotate(-90 297.2 151.8)">#Fi</text>
<text x="304.3" y="151.8" transform="rotate(-90 304.3 151.8)">SPdec</text>
<text x="311.3" y="151.8" transform="rotate(-90 311.3 151.8)">SPinc</text>
<text x="327" y="155.2">GND</text>
<text x="28.9" y="158.7">VRAM_EN</text>
<text x="47.1" y="159.2">38</text>
<text x="72.3" y="159.2">43</text>
<text x="81.8" y="158.7">A8</text>
<text x="33" y="165.8">GND</text>
<text x="34.4" y="162.2">A10</text>
<text x="47.1" y="162.8">39</text>
<text x="47.1" y="166.3">40</text>
<text x="72.3" y="166.3">41</text>
<text x="72.3" y="162.8">42</text>
<text x="81.8" y="162.2">A9</text>
<text x="81.8" y="165.8">GND</text>
<text x="201.8" y="165.8">D15</text>
<text x="214.1" y="165.8">D11</text>
<text x="224.7" y="165.8">D0</text>
<text x="119.5" y="172.9" transform="rotate(-90 119.5 172.9)">D14</text>
<text x="123" y="172.8" transform="rotate(-90 123 172.8)">D13</text>
<text x="126.5" y="172.9" transform="rotate(-90 126.5 172.9)">D12</text>
<text x="130.1" y="172.8" transform="rotate(-90 130.1 172.8)">D10</text>
<text x="133.6" y="171.4" transform="rotate(-90 133.6 171.4)">D9</text>
<text x="137.1" y="171.4" transform="rotate(-90 137.1 171.4)">D8</text>
<text x="165.3" y="171.3" transform="rotate(-90 165.3 171.3)">D7</text>
<text x="168.9" y="171.3" transform="rotate(-90 168.9 171.3)">D6</text>
<text x="172.4" y="171.2" transform="rotate(-90 172.4 171.2)">D5</text>
<text x="175.9" y="171.3" transform="rotate(-90 175.9 171.3)">D4</text>
<text x="179.5" y="171.2" transform="rotate(-90 179.5 171.2)">D3</text>
<text x="183" y="171.4" transform="rotate(-90 183 171.4)">D2</text>
<text x="186.5" y="171.4" transform="rotate(-90 186.5 171.4)">D1</text>
<text x="245.9" y="186.9">#MICRO_CLR 1</text>
<text x="258.2" y="190.5">!CLK 2</text>
<text x="271.2" y="189.2">CLR#</text>
<text x="294.7" y="191">15</text>
<text x="267.7" y="194.5">3</text>
<text x="271.2" y="196.3">A</text>
<text x="271.2" y="192.8">CLK</text>
<text x="286.3" y="192.8">RCO</text>
<text x="288.6" y="196.3">QA</text>
<text x="294.7" y="194.5">14</text>
<text x="267.7" y="201.6">5</text>
<text x="267.7" y="198">4</text>
<text x="271.2" y="203.3">C</text>
<text x="271.2" y="199.8">B</text>
<text x="288.5" y="203.3">QC</text>
<text x="288.6" y="199.8">QB</text>
<text x="294.7" y="198">13</text>
<text x="294.7" y="201.6">12</text>
<text x="258.2" y="208.1">VCC</text>
<text x="267.7" y="208.6">7</text>
<text x="267.7" y="205.1">6</text>
<text x="271.2" y="206.9">D</text>
<text x="288.3" y="206.9">QD</text>
<text x="294.7" y="205.1">11</text>
<text x="294.7" y="208.6">10</text>
<text x="314.7" y="204.6">QD_RESET</text>
<text x="271.2" y="210.4">ENP</text>
<text x="281.8" y="213.9">LOAD#</text>
<text x="286.9" y="210.4">ENT</text>
<text x="294.7" y="212.2">9</text>
</g>
<g font-size="3.2" fill="#f00">
<text x="137.8" y="35.8">14</text>
<text x="210.1" y="35.8">14</text>
<text x="129.7" y="37.5">VCC</text>
<text x="202" y="37.5">VCC</text>
<text x="286.7" y="189.2">VCC</text>
<text x="294.7" y="187.5">16</text>
</g>
<g font-size="3.2">
<text x="114.2" y="56.9">7</text>
<text x="117.7" y="58.7">GND</text>
<text x="190.1" y="56.9">7</text>
<text x="193.6" y="58.7">GND</text>
<text x="267.7" y="212.2">8</text>
<text x="271.2" y="213.9">GND</text>
</g>
<g font-size="3.2" fill="#8d2323">
<text x="396.3" y="58.7">1</text>
<text x="396.3" y="62.2">2</text>
<text x="396.3" y="65.8">3</text>
<text x="110.5" y="94">1</text>
<text x="110.5" y="97.5">2</text>
<text x="110.5" y="101">3</text>
</g>
</svg>
